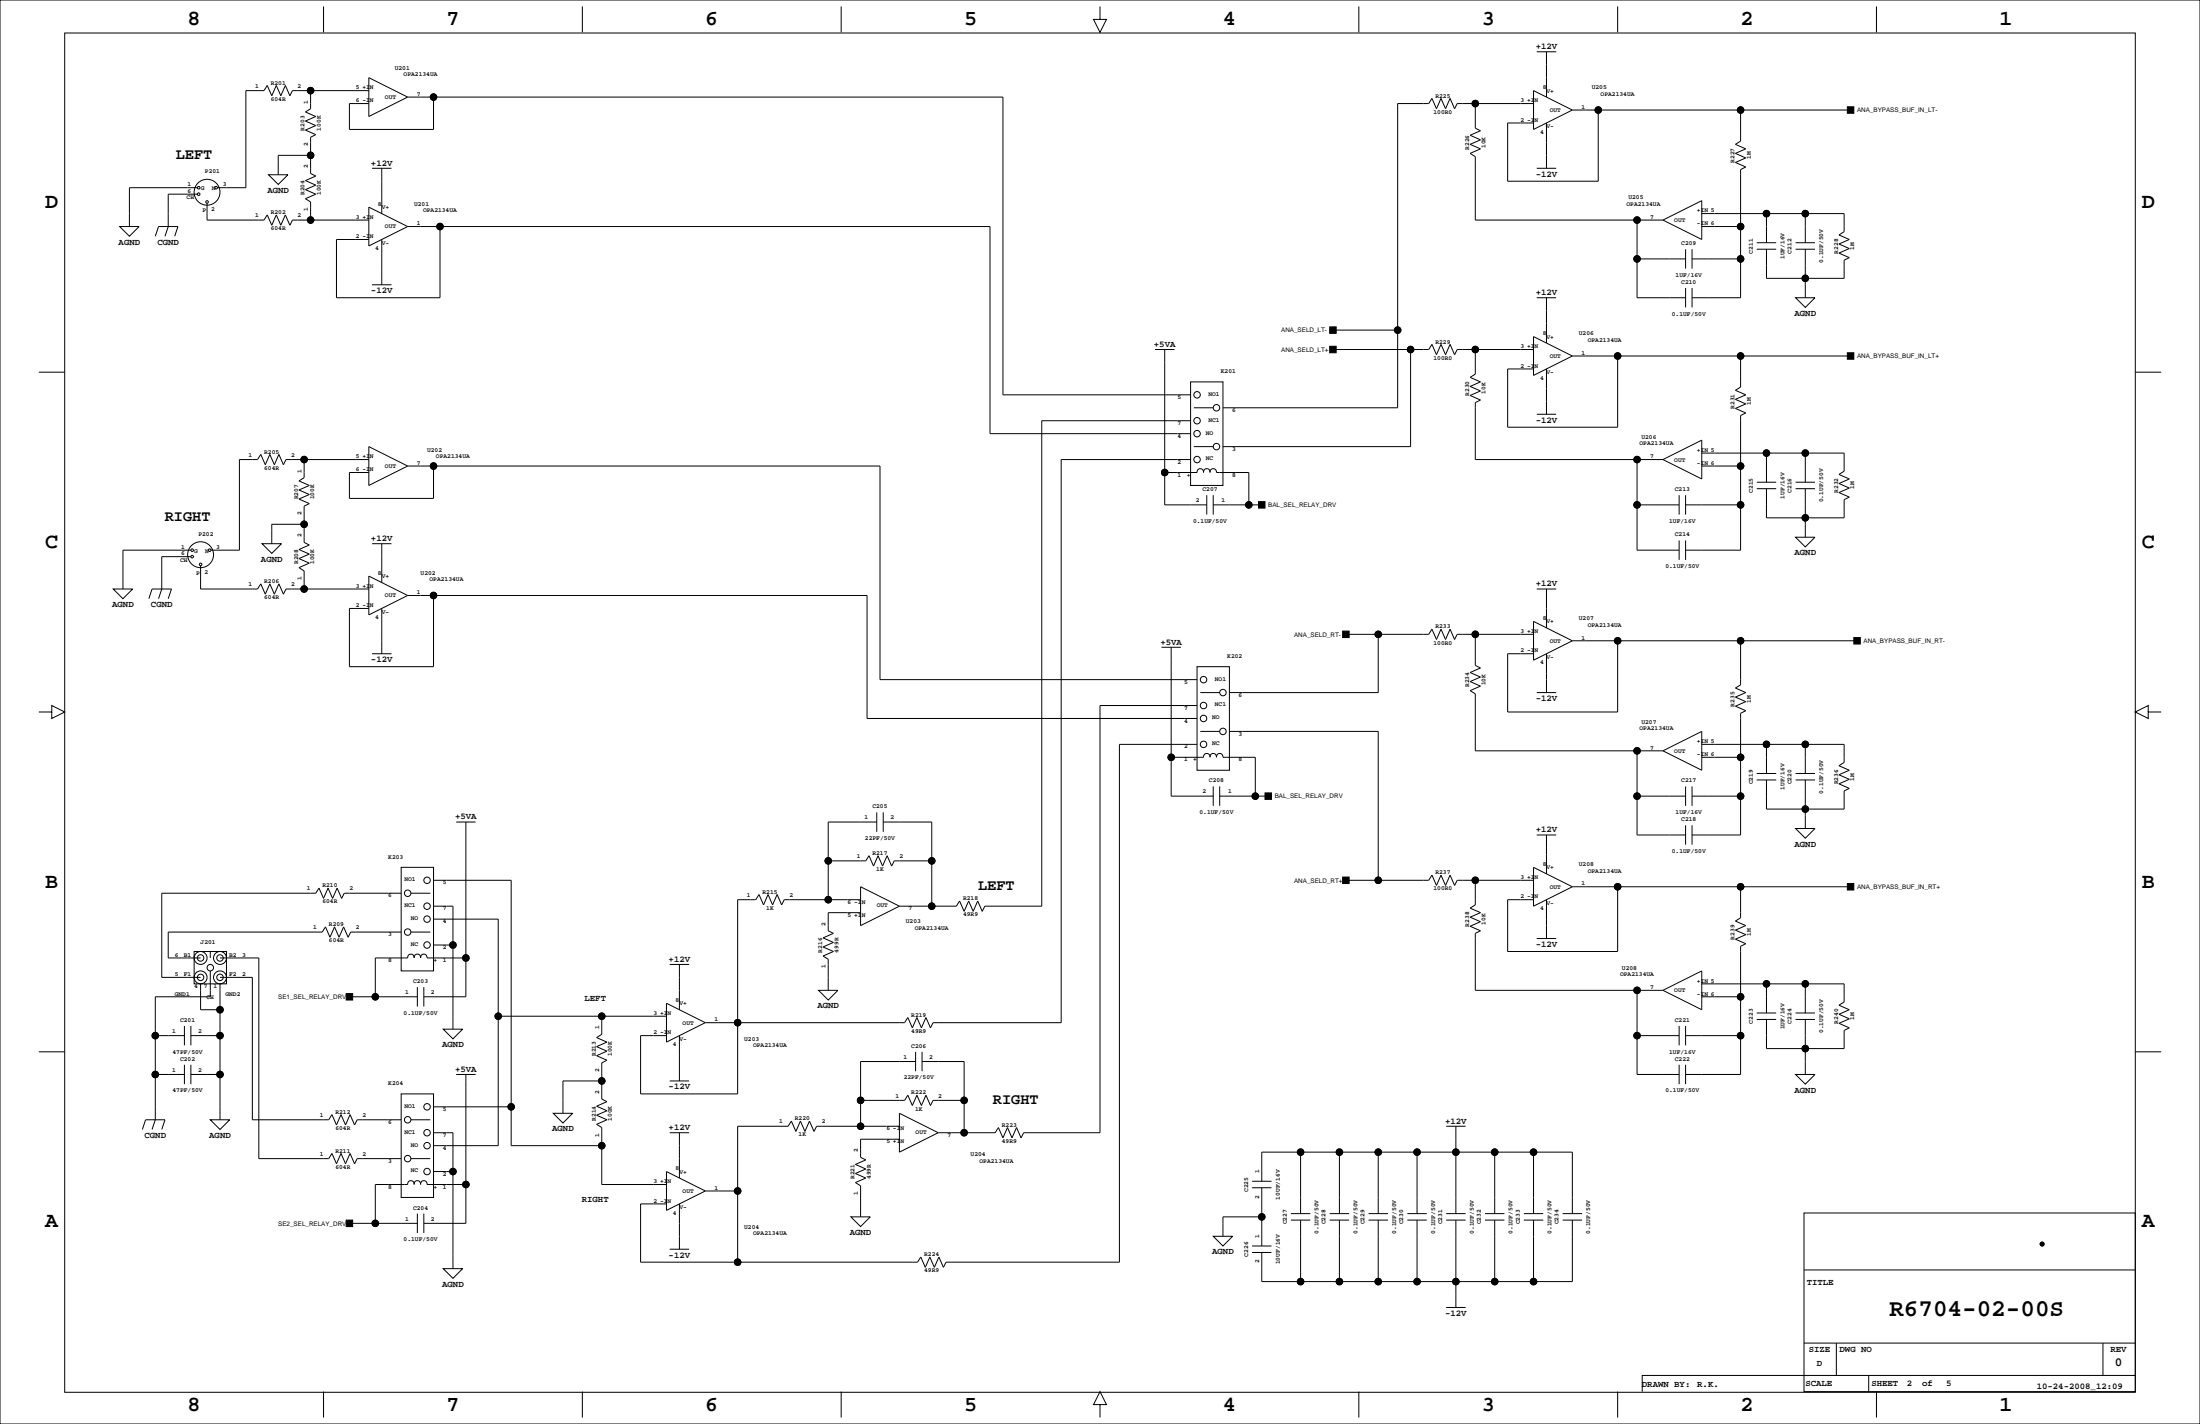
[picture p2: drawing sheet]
<svg xmlns="http://www.w3.org/2000/svg" width="864mm" height="559mm" viewBox="0 0 864 559" stroke-linecap="round" stroke-linejoin="round" font-family="sans-serif">
<g fill="none" stroke="#000" stroke-width=".39">
<path d="M0 0h863.6v558.8h-863.6zM25.4 13h812.8v533.4h-812.8zM127 2.5v10.2M228.6 2.5v10.2M330.2 2.5v10.2M431.8 2.5v5.1h2.5l-2.5 5.1-2.5-5.1h2.5M533.4 2.5v10.2M635 2.5v10.2M736.6 2.5v10.2M121.9 35.6v7.1l-2 1.2 4.1 1.8-4.1 1.8 4.1 1.8-4.1 1.8 4.1 1.7-2.1 1v14.3l2.1 1-4.1 1.8 4.1 1.7-4.1 1.8 4.1 1.8-4.1 1.8 2 1.2v7.2M144.8 35.6h-30l-1 2-1.8-4.1-1.8 4.1-1.7-4.1-1.8 4.1-1.8-4.1-1.3 2.1h-7.1v38.1h-11.2M144.8 30.5l15.2 7.6-15.2 7.6z"/>
<path d="M160 38.1h233.7v116.8h73.7M170.2 38.1v12.7h-33v-10.2h7.6M602 35.6l15.2 7.6-15.2 7.6zM603.2 20.3h7.7M607.1 20.3v17.8M579.1 40.6v9.7l2.1 1-4.1 1.8 4.1 1.8-4.1 1.7 4.1 1.8-4.1 1.8 2 1.3v24.9h73.7M602 40.6h-30l-1 2.1-1.8-4.1-1.8 4.1-1.7-4.1-1.8 4.1-1.8-4.1-1.3 2h-12.2v119.4h-68.5M607.1 48.3v17.7M617.2 43.2h109.2M627.4 43.2v27.9h-35.6v-22.8h10.2M683.3 43.2v12.2l-2.1 1.2 4.1 1.8-4.1 1.8 4.1 1.8-4.1 1.8 4.1 1.7-2 1v50.3h-19.1M77.5 76.2h-11.5v12.7l-1.2 3.8"/>
<path d="M77.5 73.7h-26.7v15.2M78.2 76.7h.1M81.3 79.8v6.6h22.3l1.3-2.1 1.8 4.1 1.8-4.1 1.7 4.1 1.8-4.1 1.8 4.1 1-2h30M105.4 68.6h7.6l-3.8 3.8zM121.9 61h-12.7v7.6M146 66h7.7M149.9 66v17.8M603.2 66h7.7M47 88.9h7.6l-3.8 3.8zM61 92.7l1.2-3.8h7.6l-1.2 3.8M144.8 81.3l15.2 7.6-15.2 7.6zM149.9 94v17.8"/>
<path d="M160 88.9h228.6v81.3h78.8M172.7 88.9v27.9h-40.6v-22.8h12.7M642.6 86.4v30.4h19.1M652.8 86.4l15.2-7.7v15.3zM661.7 97.8v7.6M664.2 97.8v7.6M668 83.8h55.9v7.1l-2 1.3 4 1.8-4 1.8 4 1.7-4 1.8 4 1.8-2 1v7.1h-30.5v-11.4M668 88.9h15.3M689.6 95.2h7.6M689.6 97.8h7.6M693.4 83.8v11.4M704.8 95.2h7.7"/>
<path d="M704.8 97.8h7.7M708.7 83.8v11.4M708.7 97.8v19M146 111.8h7.7M603.2 116.8h7.7M607.1 116.8v17.8M642.6 101.6h19.1M661.7 113v7.6M664.2 101.6h19.1M664.2 113v7.6M704.8 116.8h7.7l-3.8 3.8zM453.4 137.2h7.6"/>
<path d="M457.2 137.2v60.9h16.5M523.2 137.2h37.6l1.3-2.1 1.8 4.1 1.8-4.1 1.7 4.1 1.8-4.1 1.8 4.1 1-2h30M523.2 129.5h25.4M553.7 137.2v38.1h-73.6M579.1 137.2v9.6l-2 1.3 4.1 1.8-4.1 1.7 4.1 1.8-4.1 1.8 4.1 1.8-2.1 1v22.3h73.7M602 132.1l15.2 7.6-15.2 7.6zM617.2 139.7h109.2M635 139.7v27.9h-43.2v-22.8h10.2M683.3 139.7v12.2l-2.1 1.3 4.1 1.7-4.1 1.8 4.1 1.8-4.1 1.8 4.1 1.8-2 1v52.8h-21.6M15.2 146.1h10.2M453.4 153.7h.1M467.4 149.9h12.7v40.6h-12.7z"/>
<path d="M607.1 144.8v17.8M838.2 146.1h10.2M144.8 175.3l15.2 7.6-15.2 7.6zM467.4 165.1h-58.5v190.5h-22.3l-1 2-1.8-4-1.8 4-1.8-4-1.7 4-1.8-4-1.3 2h-22.3M468.6 160h7.6M468.6 175.3h7.6M469.9 165.1h.1M603.2 162.6h7.7M668 177.8h55.9v7.1l-2 1.3 4 1.8-4 1.7 4 1.8-4 1.8 4 1.8-2 1v7.1h-30.5v-11.4M693.4 177.8v11.4M708.7 177.8v11.4M119.4 180.3v7.2l-2.1 1.2 4.1 1.8-4.1 1.8 4.1 1.8-4.1 1.7 4.1 1.8-2 1v14.3l2 1-4.1 1.7 4.1 1.8-4.1 1.8 4.1 1.8-4.1 1.8 2.1 1.2v7.1"/>
<path d="M144.8 180.3h-32.5l-1 2.1-1.8-4.1-1.8 4.1-1.8-4.1-1.8 4.1-1.7-4.1-1.3 2h-7.1v35.6h-11.2M160 182.9h185.4v83.8h124.5M170.2 182.9v12.7h-33v-10.2h7.6M457.2 185.4h12.7a1.27 1.27 0 0 1 1.3-1.5 1.27 1.27 0 0 1 1.2 1.5 1.29 1.29 0 0 1 1.3-1.5 1.29 1.29 0 0 1 1.3 1.5 1.29 1.29 0 0 1 1.2-1.5 1.29 1.29 0 0 1 1.3 1.5h12.7v12.7M467.4 180.3h-50.8v221h-50.3l-1 2.1-1.8-4.1-1.8 4.1-1.8-4.1-1.8 4.1-1.7-4.1-1.3 2h-78.2M473.7 194.3v7.6M476.2 198.1h19.1M476.2 194.3v7.6M642.6 180.3v35.6h16.5M642.6 198.1h16.5M652.8 180.3l15.2-7.6v15.3zM659.1 194.3v7.6"/>
<path d="M661.7 198.1h21.6M661.7 194.3v7.6M668 182.9h15.3M689.6 189.2h7.6M689.6 191.8h7.6M704.8 189.2h7.7M704.8 191.8h7.7M708.7 191.8v19M74.9 218.4h-11.4v12.7l-1.3 3.8M74.9 215.9h-26.6v15.2M75.7 218.9h.1M102.9 213.4h7.6l-3.8 3.8z"/>
<path d="M119.4 205.7h-12.7v7.7M146 213.4h7.7M149.9 213.4v15.2M659.1 212.1v7.6M661.7 212.1v7.6M704.8 210.8h7.7l-3.8 3.8zM44.4 231.1h7.7l-3.8 3.8zM58.4 234.9l1.3-3.8h7.6l-1.3 3.8M78.7 222v9.1h22.4l1.3-2 1.7 4.1 1.8-4.1 1.8 4.1 1.8-4.1 1.8 4.1 1-2.1h32.5M144.8 226.1l15.2 7.6-15.2 7.6zM149.9 238.8v17.7M160 233.7h180.4v48.2h129.5"/>
<path d="M170.2 233.7v27.9h-33v-22.8h7.6M603.2 231.1h7.7M607.1 231.1v15.3M146 256.5h7.7M455.9 254h7.6M459.7 254v58.4h16.5M528.3 248.9h32.5l1.3-2 1.8 4.1 1.8-4.1 1.7 4.1 1.8-4.1 1.8 4.1 1-2.1h30M541 248.9v22.9h-58.4M579.1 248.9v12.2l2.1 1-4.1 1.8 4.1 1.8-4.1 1.8 4.1 1.7-4.1 1.8 2 1.3v22.3h73.7M602 243.8l15.2 7.7-15.2 7.6zM607.1 256.5v15.3M617.2 251.5h111.8"/>
<path d="M635 251.5v27.9h-43.2v-22.9h10.2M683.3 251.5v17.2l-2.1 1.3 4.1 1.8-4.1 1.8 4.1 1.7-4.1 1.8 4.1 1.8-2 1v47.8h-19.1M15.2 279.4h5.1v-2.5l5.1 2.5-5.1 2.5v-2.5M455.9 265.4h.1M469.9 261.6h12.7v40.7h-12.7zM469.9 276.9h-38.1v167.6h-30l-1 2-1.8-4-1.7 4-1.8-4-1.8 4-1.8-4-1.2 2h-22.4M471.2 271.8h7.6M472.4 276.9h.1M603.2 271.8h7.7M843.3 279.4v-2.5l-5.1 2.5 5.1 2.5v-2.5h5.1M459.7 297.2h12.8a1.27 1.27 0 0 1 1.2-1.5 1.27 1.27 0 0 1 1.3 1.5 1.29 1.29 0 0 1 1.2-1.5 1.29 1.29 0 0 1 1.3 1.5 1.29 1.29 0 0 1 1.3-1.5 1.29 1.29 0 0 1 1.2 1.5h12.8v15.2M469.9 292.1h-30.5v203.2h-68.1l-1 2-1.7-4-1.8 4-1.8-4-1.8 4-1.8-4-1.2 2h-108.7v-22.9h10.1"/>
<path d="M471.2 287h7.6M482.6 287h58.4v58.4M642.6 294.6v33.1h19.1M652.8 294.6l15.2-7.6v15.3zM668 292.1h55.9v7.1l-2 1.3 4 1.8-4 1.7 4 1.8-4 1.8 4 1.8-2 1v7.1h-30.5v-11.4M668 297.2h15.3M693.4 292.1v11.4M708.7 292.1v11.4M344.2 318.8v7.6M346.7 318.8v7.6M476.2 308.6v7.6M478.8 312.4h19"/>
<path d="M478.8 308.6v7.6M642.6 312.4h19.1M661.7 308.6v7.6M664.2 312.4h19.1M664.2 308.6v7.6M689.6 303.5h7.6M689.6 306.1h7.6M704.8 303.5h7.7M704.8 306.1h7.7M708.7 306.1v19M179.1 322.6h7.6M182.9 322.6v68.6h-16.5"/>
<path d="M325.1 337.8h14.8l1.2-2 1.8 4.1 1.8-4.1 1.8 4.1 1.7-4.1 1.8 4.1 1-2.1h14.8M344.2 322.6h-19.1v30.5M346.7 322.6h19.1v33M603.2 327.7h7.7M607.1 327.7v15.2M661.7 323.8v7.7M664.2 323.8v7.7M704.8 325.1h7.7l-3.8 3.8zM157.5 340.4h12.7v40.6h-12.7zM157.5 350.5h-22.4l-1 2.1-1.8-4.1-1.7 4.1-1.8-4.1-1.8 4.1-1.8-4.1-1.2 2h-60.5v33h15.2M161.3 350.5h7.6M167.6 355.6h.1"/>
<path d="M170.2 345.4h30.5v104.2h35.5M170.2 355.6h7.6v48.3M184.1 344.2h.1M337.8 353.1h-30l-1 2-1.7-4.1-1.8 4.1-1.8-4.1-1.8 4.1-1.8-4.1-1.2 2.1h-7.1v76.2h-38.1v-22.9h10.1M337.8 348l15.3 7.6-15.3 7.6zM337.8 358.1h-12.7v7.2l2.1 1-4.1 1.7 4.1 1.8-4.1 1.8 4.1 1.8-4.1 1.8 2 1.2v12.2M528.3 345.4h32.5l1.3-2 1.8 4.1 1.8-4.1 1.7 4.1 1.8-4.1 1.8 4.1 1-2.1h30M579.1 345.4v9.7l-2 1.3 4.1 1.7-4.1 1.8 4.1 1.8-4.1 1.8 4.1 1.8-2.1 1v22.3h73.7M602 340.4l15.2 7.6-15.2 7.6zM607.1 353.1v15.2M617.2 348h109.2M635 348v25.4h-43.2v-20.3h10.2"/>
<path d="M683.3 348v12.2l-2.1 1.2 4.1 1.8-4.1 1.8 4.1 1.8-4.1 1.8 4.1 1.7-2 1v50.3h-21.6M76.2 373.4h12.7v12.7h-12.7zM81.3 377.2h.1M82.5 373.4v2.5M86.4 375.9h15.2v78.8h27.4l1.3-2.1 1.8 4.1 1.8-4.1 1.7 4.1 1.8-4.1 1.8 4.1 1-2h17.3M157.5 365.8h-19.8l-1 2-1.8-4.1-1.8 4.1-1.8-4.1-1.8 4.1-1.7-4.1-1.3 2.1h-60.5v10.1h12.7M160 375.9h-12.7v15.3M160 375.9a1.27 1.27 0 0 1 1.3-1.5 1.27 1.27 0 0 1 1.2 1.5M161.3 365.8h7.6M162.6 375.9a1.27 1.27 0 0 1 1.2-1.5 1.27 1.27 0 0 1 1.3 1.5M165.1 375.9a1.27 1.27 0 0 1 1.3-1.5 1.27 1.27 0 0 1 1.2 1.5M167.6 375.9h15.3"/>
<path d="M170.2 360.7h25.4v88.9h-25.4M170.2 370.8h7.6M262.9 378.5h7.6M266.7 378.5v17.7M603.2 368.3h7.7M78.7 386.1v10.1h7.7M82.5 381v10.2h-21.5v48.2l-1.3 3.8M86.4 383.5h12.7v55.9h29.9l1.3-2 1.8 4.1 1.8-4.1 1.7 4.1 1.8-4.1 1.8 4.1 1-2.1h17.3M86.4 386.1v53.3M137.2 391.2h26.6M163.8 387.3v7.7M166.4 387.3v7.7"/>
<path d="M195.6 398.8h66M236.2 398.8v7.1l-2 1.3 4.1 1.7-4.1 1.8 4.1 1.8-4.1 1.8 4.1 1.8-2.1 1v14.2l2.1 1-4.1 1.8 4.1 1.8-4.1 1.7 4.1 1.8-4.1 1.8 2 1.3v22.3h25.4M261.6 393.7l15.3 7.6-15.3 7.6zM321.3 388.6h7.6l-3.8 3.8zM642.6 388.6v33h16.5M652.8 388.6l15.2-7.6v15.2zM668 386.1h55.9v7.1l-2 1.3 4 1.7-4 1.8 4 1.8-4 1.8 4 1.8-2 1v7.1h-30.5v-11.5M668 391.2h15.3M689.6 397.5h7.6M693.4 386.1v11.4M704.8 397.5h7.7M708.7 386.1v11.4"/>
<path d="M15.2 412.8h10.2M61 406.4h11.4M72.4 402.6v7.6M72.4 417.8v7.6M74.9 402.6v7.6M74.9 417.8v7.6M74.9 406.4h11.5M174 403.9h7.6l-3.8 3.8zM266.7 406.4v17.8M359.4 416.6h-21.6v25.4M359.4 412.8v7.6M361.9 416.6h16.6v27.9"/>
<path d="M361.9 412.8v7.6M642.6 406.4h16.5M659.1 402.6v7.6M659.1 417.8v7.6M661.7 406.4h21.6M661.7 402.6v7.6M661.7 417.8v7.6M689.6 400h7.6M704.8 400h7.7M708.7 400v21.6M838.2 412.8h10.2M61 421.6h11.4"/>
<path d="M74.9 421.6h11.5M82.5 439.4h7.7l-3.8 3.8zM157.5 429.3h12.7v40.6h-12.7zM161.3 439.4h7.6M170.2 434.3h30.5M179.1 421.6h7.6M182.9 421.6v58.5h-16.5M184.1 433.1h.1M217.2 436.9h7.6l-3.8 3.8zM236.2 424.2h-15.2v12.7M262.9 424.2h7.6M337.8 431.8h17.3l1.3-2 1.7 4 1.8-4 1.8 4 1.8-4 1.8 4 1-2h12.2"/>
<path d="M353.1 436.9l15.2 7.6-15.2 7.6zM704.8 421.6h7.7l-3.8 3.8zM55.9 443.2l1.2-3.8h7.7l-1.3 3.8M161.3 454.7h7.6M167.6 444.5h.1M170.2 444.5h7.6v53.3M170.2 459.7h7.6M261.6 459.7l15.3 7.7-15.3 7.6zM262.9 444.5h7.6M266.7 444.5v17.8M353.1 447h-15.3v7.2l2.1 1-4.1 1.7 4.1 1.8-4.1 1.8 4.1 1.8-4.1 1.8 2 1.2v12.2M353.1 442h-32.6l-1 2-1.7-4.1-1.8 4.1-1.8-4.1-1.8 4.1-1.8-4.1-1.2 2.1h-19.8v53.3"/>
<path d="M510.5 452.1v24.1M525.8 452.1v24.1M541 452.1v24.1M556.3 452.1v24.1M567.7 442h7.6M571.5 442v34.2M586.7 452.1v24.1M602 452.1v24.1M162.5 464.8a1.27 1.27 0 0 0-1.2-1.5 1.27 1.27 0 0 0-1.3 1.5h-12.7v15.3M162.6 464.8a1.27 1.27 0 0 1 1.2-1.5 1.27 1.27 0 0 1 1.3 1.5M163.8 476.2v7.7M165.1 464.8a1.27 1.27 0 0 1 1.3-1.5 1.27 1.27 0 0 1 1.2 1.5h15.3"/>
<path d="M166.4 476.2v7.7M266.7 472.4v17.8M276.9 467.4h12.7M334 477.5h7.6l-3.8 3.8zM491.5 463.5h7.6M491.5 466.1h7.6M495.3 463.5v-11.4h121.9v24.1M495.3 466.1v22.8M495.3 477.5h-15.2v7.6M506.7 476.2h7.6M506.7 478.8h7.6M510.5 478.8v24.1"/>
<path d="M522 476.2h7.6M522 478.8h7.6M525.8 478.8v24.1M537.2 476.2h7.6M537.2 478.8h7.6M541 478.8v24.1M552.4 476.2h7.7M552.4 478.8h7.7M556.3 478.8v24.1M567.7 476.2h7.6M567.7 478.8h7.6M571.5 478.8v34.3"/>
<path d="M582.9 476.2h7.6M582.9 478.8h7.6M586.7 478.8v24.1M598.2 476.2h7.6M598.2 478.8h7.6M602 478.8v24.1M613.4 476.2h7.6M613.4 478.8h7.6M617.2 478.8v24.1h-121.9v-11.4M708.2 476h130v70.1h-130zM137.2 480.1h26.6M174 497.8h7.6l-3.8 3.8z"/>
<path d="M262.9 490.2h7.6M476.2 485.1h7.7l-3.8 3.8zM491.5 488.9h7.6M491.5 491.5h7.6M708.2 498.3h130M567.7 513.1h7.6M708.2 527h130M720.9 527v12.8M733.6 539.8v6.3M825.5 527v12.8M838.2 539.8h-193.5v6.3M127 546.1v10.2"/>
<path d="M228.6 546.1v10.2M330.2 546.1v10.2M431.8 551.2h2.5l-2.5-5.1-2.5 5.1h2.5v5.1M533.4 546.1v10.2M635 546.1v10.2M736.6 546.1v10.2"/>
<circle cx="121.9" cy="35.6" r="1.27"/>
<circle cx="170.2" cy="38.1" r="1.27"/>
<circle cx="579.1" cy="40.6" r="1.27"/>
<circle cx="627.4" cy="43.2" r="1.27"/>
<circle cx="683.3" cy="43.2" r="1.27"/>
<circle cx="78" cy="73.7" r=".51"/>
<circle cx="78" cy="76.2" r=".51"/>
<circle cx="81.3" cy="75.4" r="5.1"/>
<circle cx="81.3" cy="79.2" r=".51"/>
<circle cx="84.8" cy="73.7" r=".51"/>
<circle cx="121.9" cy="61" r="1.27"/>
<circle cx="121.9" cy="86.4" r="1.27"/>
<circle cx="172.7" cy="88.9" r="1.27"/>
<circle cx="642.6" cy="86.4" r="1.27"/>
<circle cx="683.3" cy="88.9" r="1.27"/>
<circle cx="693.4" cy="83.8" r="1.27"/>
<circle cx="708.7" cy="83.8" r="1.27"/>
<circle cx="642.6" cy="101.6" r="1.27"/>
<circle cx="683.3" cy="101.6" r="1.27"/>
<circle cx="708.7" cy="109.2" r="1.27"/>
<circle cx="548.6" cy="129.5" r="1.27"/>
<circle cx="553.7" cy="137.2" r="1.27"/>
<circle cx="579.1" cy="137.2" r="1.27"/>
<circle cx="635" cy="139.7" r="1.27"/>
<circle cx="683.3" cy="139.7" r="1.27"/>
<circle cx="469.9" cy="154.9" r="1.27"/>
<circle cx="469.9" cy="165.1" r="1.27"/>
<circle cx="469.9" cy="170.2" r="1.27"/>
<circle cx="477.5" cy="175.3" r="1.27"/>
<circle cx="477.5" cy="160" r="1.27"/>
<circle cx="693.4" cy="177.8" r="1.27"/>
<circle cx="708.7" cy="177.8" r="1.27"/>
<circle cx="119.4" cy="180.3" r="1.27"/>
<circle cx="170.2" cy="182.9" r="1.27"/>
<circle cx="457.2" cy="185.4" r="1.27"/>
<circle cx="469.9" cy="180.3" r="1.27"/>
<circle cx="490.2" cy="198.1" r="1.27"/>
<circle cx="642.6" cy="180.3" r="1.27"/>
<circle cx="642.6" cy="198.1" r="1.27"/>
<circle cx="683.3" cy="198.1" r="1.27"/>
<circle cx="683.3" cy="182.9" r="1.27"/>
<circle cx="75.4" cy="218.4" r=".51"/>
<circle cx="75.4" cy="215.9" r=".51"/>
<circle cx="78.7" cy="217.7" r="5.1"/>
<circle cx="82.3" cy="215.9" r=".51"/>
<circle cx="119.4" cy="205.7" r="1.27"/>
<circle cx="708.7" cy="203.2" r="1.27"/>
<circle cx="78.7" cy="221.5" r=".51"/>
<circle cx="119.4" cy="231.1" r="1.27"/>
<circle cx="170.2" cy="233.7" r="1.27"/>
<circle cx="541" cy="248.9" r="1.27"/>
<circle cx="579.1" cy="248.9" r="1.27"/>
<circle cx="635" cy="251.5" r="1.27"/>
<circle cx="683.3" cy="251.5" r="1.27"/>
<circle cx="472.4" cy="276.9" r="1.27"/>
<circle cx="472.4" cy="266.7" r="1.27"/>
<circle cx="480.1" cy="271.8" r="1.27"/>
<circle cx="459.7" cy="297.2" r="1.27"/>
<circle cx="472.4" cy="281.9" r="1.27"/>
<circle cx="472.4" cy="292.1" r="1.27"/>
<circle cx="480.1" cy="287" r="1.27"/>
<circle cx="642.6" cy="294.6" r="1.27"/>
<circle cx="683.3" cy="297.2" r="1.27"/>
<circle cx="693.4" cy="292.1" r="1.27"/>
<circle cx="708.7" cy="292.1" r="1.27"/>
<circle cx="492.8" cy="312.4" r="1.27"/>
<circle cx="642.6" cy="312.4" r="1.27"/>
<circle cx="683.3" cy="312.4" r="1.27"/>
<circle cx="708.7" cy="317.5" r="1.27"/>
<circle cx="325.1" cy="337.8" r="1.27"/>
<circle cx="365.8" cy="337.8" r="1.27"/>
<circle cx="160" cy="350.5" r="1.27"/>
<circle cx="167.6" cy="345.4" r="1.27"/>
<circle cx="167.6" cy="355.6" r="1.27"/>
<circle cx="325.1" cy="353.1" r="1.27"/>
<circle cx="365.8" cy="355.6" r="1.27"/>
<circle cx="541" cy="345.4" r="1.27"/>
<circle cx="579.1" cy="345.4" r="1.27"/>
<circle cx="635" cy="348" r="1.27"/>
<circle cx="683.3" cy="348" r="1.27"/>
<circle cx="78.7" cy="375.9" r="1.27"/>
<circle cx="78.7" cy="375.9" r="2.54"/>
<circle cx="82.5" cy="379.7" r="1.27"/>
<circle cx="86.4" cy="375.9" r="1.27"/>
<circle cx="86.4" cy="375.9" r="2.54"/>
<circle cx="160" cy="365.8" r="1.27"/>
<circle cx="167.6" cy="360.7" r="1.27"/>
<circle cx="167.6" cy="370.8" r="1.27"/>
<circle cx="177.8" cy="370.8" r="1.27"/>
<circle cx="182.9" cy="375.9" r="1.27"/>
<circle cx="78.7" cy="383.5" r="1.27"/>
<circle cx="78.7" cy="383.5" r="2.54"/>
<circle cx="86.4" cy="396.2" r="1.27"/>
<circle cx="86.4" cy="383.5" r="1.27"/>
<circle cx="86.4" cy="383.5" r="2.54"/>
<circle cx="147.3" cy="391.2" r="1.27"/>
<circle cx="195.6" cy="398.8" r="1.27"/>
<circle cx="236.2" cy="398.8" r="1.27"/>
<circle cx="642.6" cy="388.6" r="1.27"/>
<circle cx="683.3" cy="391.2" r="1.27"/>
<circle cx="693.4" cy="386.1" r="1.27"/>
<circle cx="708.7" cy="386.1" r="1.27"/>
<circle cx="61" cy="406.4" r="1.27"/>
<circle cx="86.4" cy="406.4" r="1.27"/>
<circle cx="289.6" cy="401.3" r="1.27"/>
<circle cx="642.6" cy="406.4" r="1.27"/>
<circle cx="683.3" cy="406.4" r="1.27"/>
<circle cx="708.7" cy="411.5" r="1.27"/>
<circle cx="61" cy="421.6" r="1.27"/>
<circle cx="86.4" cy="421.6" r="1.27"/>
<circle cx="160" cy="439.4" r="1.27"/>
<circle cx="167.6" cy="434.3" r="1.27"/>
<circle cx="200.7" cy="434.3" r="1.27"/>
<circle cx="236.2" cy="424.2" r="1.27"/>
<circle cx="337.8" cy="431.8" r="1.27"/>
<circle cx="378.5" cy="431.8" r="1.27"/>
<circle cx="160" cy="454.7" r="1.27"/>
<circle cx="167.6" cy="444.5" r="1.27"/>
<circle cx="167.6" cy="449.6" r="1.27"/>
<circle cx="167.6" cy="459.7" r="1.27"/>
<circle cx="177.8" cy="459.7" r="1.27"/>
<circle cx="236.2" cy="449.6" r="1.27"/>
<circle cx="337.8" cy="442" r="1.27"/>
<circle cx="378.5" cy="444.5" r="1.27"/>
<circle cx="510.5" cy="452.1" r="1.27"/>
<circle cx="525.8" cy="452.1" r="1.27"/>
<circle cx="541" cy="452.1" r="1.27"/>
<circle cx="556.3" cy="452.1" r="1.27"/>
<circle cx="571.5" cy="452.1" r="1.27"/>
<circle cx="586.7" cy="452.1" r="1.27"/>
<circle cx="602" cy="452.1" r="1.27"/>
<circle cx="182.9" cy="464.8" r="1.27"/>
<circle cx="289.6" cy="467.4" r="1.27"/>
<circle cx="495.3" cy="477.5" r="1.27"/>
<circle cx="147.3" cy="480.1" r="1.27"/>
<circle cx="289.6" cy="495.3" r="1.27"/>
<circle cx="801.6" cy="488.2" r=".76"/>
<circle cx="510.5" cy="502.9" r="1.27"/>
<circle cx="525.8" cy="502.9" r="1.27"/>
<circle cx="541" cy="502.9" r="1.27"/>
<circle cx="556.3" cy="502.9" r="1.27"/>
<circle cx="571.5" cy="502.9" r="1.27"/>
<circle cx="586.7" cy="502.9" r="1.27"/>
<circle cx="602" cy="502.9" r="1.27"/>
</g>
<g fill="#000" stroke="#000" stroke-width=".39">
<path d="M725.2 41.9h2.5v2.6h-2.5z" fill-rule="evenodd"/>
<path d="M522 128.3h2.5v2.5h-2.5z" fill-rule="evenodd"/>
<path d="M522 135.9h2.5v2.5h-2.5z" fill-rule="evenodd"/>
<path d="M725.2 138.4h2.5v2.6h-2.5z" fill-rule="evenodd"/>
<path d="M494 196.8h2.6v2.6h-2.6z" fill-rule="evenodd"/>
<path d="M527 247.6h2.6v2.6h-2.6z" fill-rule="evenodd"/>
<path d="M727.7 250.2h2.5v2.5h-2.5z" fill-rule="evenodd"/>
<path d="M496.6 311.1h2.5v2.6h-2.5z" fill-rule="evenodd"/>
<path d="M527 344.2h2.6v2.5h-2.6z" fill-rule="evenodd"/>
<path d="M725.2 346.7h2.5v2.5h-2.5z" fill-rule="evenodd"/>
<path d="M135.9 389.9h2.5v2.5h-2.5z" fill-rule="evenodd"/>
<path d="M135.9 478.8h2.5v2.5h-2.5z" fill-rule="evenodd"/>
<circle cx="121.9" cy="35.6" r="1.27"/>
<circle cx="170.2" cy="38.1" r="1.27"/>
<circle cx="579.1" cy="40.6" r="1.27"/>
<circle cx="627.4" cy="43.2" r="1.27"/>
<circle cx="683.3" cy="43.2" r="1.27"/>
<circle cx="121.9" cy="61" r="1.27"/>
<circle cx="121.9" cy="86.4" r="1.27"/>
<circle cx="172.7" cy="88.9" r="1.27"/>
<circle cx="642.6" cy="86.4" r="1.27"/>
<circle cx="683.3" cy="88.9" r="1.27"/>
<circle cx="693.4" cy="83.8" r="1.27"/>
<circle cx="708.7" cy="83.8" r="1.27"/>
<circle cx="642.6" cy="101.6" r="1.27"/>
<circle cx="683.3" cy="101.6" r="1.27"/>
<circle cx="708.7" cy="109.2" r="1.27"/>
<circle cx="548.6" cy="129.5" r="1.27"/>
<circle cx="553.7" cy="137.2" r="1.27"/>
<circle cx="579.1" cy="137.2" r="1.27"/>
<circle cx="635" cy="139.7" r="1.27"/>
<circle cx="683.3" cy="139.7" r="1.27"/>
<circle cx="693.4" cy="177.8" r="1.27"/>
<circle cx="708.7" cy="177.8" r="1.27"/>
<circle cx="119.4" cy="180.3" r="1.27"/>
<circle cx="170.2" cy="182.9" r="1.27"/>
<circle cx="457.2" cy="185.4" r="1.27"/>
<circle cx="490.2" cy="198.1" r="1.27"/>
<circle cx="642.6" cy="180.3" r="1.27"/>
<circle cx="642.6" cy="198.1" r="1.27"/>
<circle cx="683.3" cy="198.1" r="1.27"/>
<circle cx="683.3" cy="182.9" r="1.27"/>
<circle cx="119.4" cy="205.7" r="1.27"/>
<circle cx="708.7" cy="203.2" r="1.27"/>
<circle cx="119.4" cy="231.1" r="1.27"/>
<circle cx="170.2" cy="233.7" r="1.27"/>
<circle cx="541" cy="248.9" r="1.27"/>
<circle cx="579.1" cy="248.9" r="1.27"/>
<circle cx="635" cy="251.5" r="1.27"/>
<circle cx="683.3" cy="251.5" r="1.27"/>
<circle cx="459.7" cy="297.2" r="1.27"/>
<circle cx="642.6" cy="294.6" r="1.27"/>
<circle cx="683.3" cy="297.2" r="1.27"/>
<circle cx="693.4" cy="292.1" r="1.27"/>
<circle cx="708.7" cy="292.1" r="1.27"/>
<circle cx="492.8" cy="312.4" r="1.27"/>
<circle cx="642.6" cy="312.4" r="1.27"/>
<circle cx="683.3" cy="312.4" r="1.27"/>
<circle cx="708.7" cy="317.5" r="1.27"/>
<circle cx="325.1" cy="337.8" r="1.27"/>
<circle cx="365.8" cy="337.8" r="1.27"/>
<circle cx="325.1" cy="353.1" r="1.27"/>
<circle cx="365.8" cy="355.6" r="1.27"/>
<circle cx="541" cy="345.4" r="1.27"/>
<circle cx="579.1" cy="345.4" r="1.27"/>
<circle cx="635" cy="348" r="1.27"/>
<circle cx="683.3" cy="348" r="1.27"/>
<circle cx="177.8" cy="370.8" r="1.27"/>
<circle cx="182.9" cy="375.9" r="1.27"/>
<circle cx="86.4" cy="396.2" r="1.27"/>
<circle cx="147.3" cy="391.2" r="1.27"/>
<circle cx="195.6" cy="398.8" r="1.27"/>
<circle cx="236.2" cy="398.8" r="1.27"/>
<circle cx="642.6" cy="388.6" r="1.27"/>
<circle cx="683.3" cy="391.2" r="1.27"/>
<circle cx="693.4" cy="386.1" r="1.27"/>
<circle cx="708.7" cy="386.1" r="1.27"/>
<circle cx="61" cy="406.4" r="1.27"/>
<circle cx="86.4" cy="406.4" r="1.27"/>
<circle cx="289.6" cy="401.3" r="1.27"/>
<circle cx="642.6" cy="406.4" r="1.27"/>
<circle cx="683.3" cy="406.4" r="1.27"/>
<circle cx="708.7" cy="411.5" r="1.27"/>
<circle cx="61" cy="421.6" r="1.27"/>
<circle cx="86.4" cy="421.6" r="1.27"/>
<circle cx="200.7" cy="434.3" r="1.27"/>
<circle cx="236.2" cy="424.2" r="1.27"/>
<circle cx="337.8" cy="431.8" r="1.27"/>
<circle cx="378.5" cy="431.8" r="1.27"/>
<circle cx="177.8" cy="459.7" r="1.27"/>
<circle cx="236.2" cy="449.6" r="1.27"/>
<circle cx="337.8" cy="442" r="1.27"/>
<circle cx="378.5" cy="444.5" r="1.27"/>
<circle cx="510.5" cy="452.1" r="1.27"/>
<circle cx="525.8" cy="452.1" r="1.27"/>
<circle cx="541" cy="452.1" r="1.27"/>
<circle cx="556.3" cy="452.1" r="1.27"/>
<circle cx="571.5" cy="452.1" r="1.27"/>
<circle cx="586.7" cy="452.1" r="1.27"/>
<circle cx="602" cy="452.1" r="1.27"/>
<circle cx="182.9" cy="464.8" r="1.27"/>
<circle cx="289.6" cy="467.4" r="1.27"/>
<circle cx="495.3" cy="477.5" r="1.27"/>
<circle cx="147.3" cy="480.1" r="1.27"/>
<circle cx="289.6" cy="495.3" r="1.27"/>
<circle cx="801.6" cy="488.2" r=".76"/>
<circle cx="510.5" cy="502.9" r="1.27"/>
<circle cx="525.8" cy="502.9" r="1.27"/>
<circle cx="541" cy="502.9" r="1.27"/>
<circle cx="556.3" cy="502.9" r="1.27"/>
<circle cx="571.5" cy="502.9" r="1.27"/>
<circle cx="586.7" cy="502.9" r="1.27"/>
<circle cx="602" cy="502.9" r="1.27"/>
</g>
<text font-size="9.5" x="741.7" y="516.5">R6704-02-00S</text>
<g font-size="8.5">
<text x="73.7" y="10">8</text>
<text x="175.3" y="10">7</text>
<text x="276.9" y="10">6</text>
<text x="378.5" y="10">5</text>
<text x="480.1" y="10">4</text>
<text x="581.7" y="10">3</text>
<text x="683.3" y="10">2</text>
<text x="784.9" y="10">1</text>
<text x="17.8" y="81.6">D</text>
<text x="840.7" y="81.6">D</text>
<text x="17.8" y="215">C</text>
<text x="840.7" y="215">C</text>
<text x="17.8" y="348.3">B</text>
<text x="840.7" y="348.3">B</text>
<text x="17.8" y="481.7">A</text>
<text x="840.7" y="481.7">A</text>
<text x="73.7" y="553.8">8</text>
<text x="175.3" y="553.8">7</text>
<text x="276.9" y="553.8">6</text>
<text x="378.5" y="553.8">5</text>
<text x="480.1" y="553.8">4</text>
<text x="581.7" y="553.8">3</text>
<text x="683.3" y="553.8">2</text>
<text x="784.9" y="553.8">1</text>
</g>
<g font-size="6">
<text x="69" y="62.3">LEFT</text>
<text x="64.7" y="204.5">RIGHT</text>
<text x="384" y="349.3">LEFT</text>
<text x="389.8" y="433.1">RIGHT</text>
</g>
<text font-size="4.9" x="830.1" y="536.1">0</text>
<g font-size="3.5">
<text x="602.8" y="19.3">+12V</text>
<text x="145.6" y="65">+12V</text>
<text x="602.8" y="69.3">-12V</text>
<text x="105" y="75.7">AGND</text>
<text x="46.6" y="96">AGND</text>
<text x="61.8" y="96">CGND</text>
<text x="145.6" y="115">-12V</text>
<text x="602.8" y="115.8">+12V</text>
<text x="704.4" y="123.9">AGND</text>
<text x="453" y="136.1">+5VA</text>
<text x="602.8" y="165.8">-12V</text>
<text x="145.6" y="212.3">+12V</text>
<text x="102.4" y="220.4">AGND</text>
<text x="704.4" y="217.9">AGND</text>
<text x="602.8" y="230.1">+12V</text>
<text x="44" y="238.2">AGND</text>
<text x="59.3" y="238.2">CGND</text>
<text x="455.5" y="253">+5VA</text>
<text x="145.6" y="259.8">-12V</text>
<text x="602.8" y="275.1">-12V</text>
<text x="178.6" y="321.5">+5VA</text>
<text x="602.8" y="326.6">+12V</text>
<text x="704.4" y="332.2">AGND</text>
<text x="602.8" y="371.6">-12V</text>
<text x="262.5" y="377.4">+12V</text>
<text x="229.4" y="393">LEFT</text>
<text x="320.9" y="395.7">AGND</text>
<text x="173.6" y="410.9">AGND</text>
<text x="178.6" y="420.6">+5VA</text>
<text x="262.5" y="427.5">-12V</text>
<text x="704.4" y="428.7">AGND</text>
<text x="216.7" y="444">AGND</text>
<text x="262.5" y="443.5">+12V</text>
<text x="567.3" y="440.9">+12V</text>
<text x="56.7" y="446.5">CGND</text>
<text x="82.1" y="446.5">AGND</text>
<text x="228.4" y="471.7">RIGHT</text>
<text x="333.6" y="484.6">AGND</text>
<text x="262.5" y="493.5">-12V</text>
<text x="475.8" y="492.2">AGND</text>
<text x="173.6" y="504.9">AGND</text>
<text x="709.2" y="504.2">TITLE</text>
<text x="567.3" y="516.4">-12V</text>
<text x="710" y="530.6">SIZE</text>
<text x="722.1" y="530.6">DWG NO</text>
<text x="828.4" y="530.6">REV</text>
<text x="713.2" y="536.2">D</text>
<text x="644.5" y="544.3">DRAWN BY:</text>
<text x="666.2" y="544.4">R.K.</text>
<text x="708.7" y="544">SCALE</text>
<text x="734.6" y="544">SHEET</text>
<text x="748.5" y="544">2</text>
<text x="754.5" y="544">of</text>
<text x="764" y="544">5</text>
<text x="799.5" y="544.9">10-24-2008_12:09</text>
</g>
<g font-size="2.5">
<text x="154.9" y="27.4">U201</text>
<text x="158.4" y="30">OPA2134UA</text>
<text x="100.1" y="34.5">1</text>
<text x="106.3" y="33.2">R201</text>
<text x="116.8" y="34.5">2</text>
<text x="139.7" y="35.1">5 +IN</text>
<text x="605.6" y="35.1">8</text>
<text x="624.8" y="35.1">U205</text>
<text x="106.3" y="39.6">604R</text>
<text x="120.8" y="40.6" transform="rotate(-90 120.8 40.6)">1</text>
<text x="139.7" y="40.1">6 -IN</text>
<text x="151.1" y="38.9">OUT</text>
<text x="163.6" y="37.6">7</text>
<text x="563.5" y="38.3">R225</text>
<text x="596.9" y="40.1">3 +IN</text>
<text x="607.1" y="36.3">V+</text>
<text x="628.3" y="37.6">OPA2134UA</text>
<text x="562.7" y="44.6">100R0</text>
<text x="596.9" y="47.8">2 -IN</text>
<text x="608.3" y="43.9">OUT</text>
<text x="620.8" y="42.7">1</text>
<text x="729" y="44.1">ANA_BYPASS_BUF_IN_LT-</text>
<text x="119.6" y="51.2" transform="rotate(-90 119.6 51.2)">R203</text>
<text x="125.9" y="51.2" transform="rotate(-90 125.9 51.2)">100K</text>
<text x="604.5" y="52.4">4</text>
<text x="607.1" y="50.3">V-</text>
<text x="120.8" y="57.4" transform="rotate(-90 120.8 57.4)">2</text>
<text x="576.8" y="58.8" transform="rotate(-90 576.8 58.8)">R226</text>
<text x="583.1" y="58.1" transform="rotate(-90 583.1 58.1)">10K</text>
<text x="680.9" y="63.9" transform="rotate(-90 680.9 63.9)">R227</text>
<text x="687.3" y="62.4" transform="rotate(-90 687.3 62.4)">1M</text>
<text x="80.4" y="68.1">P201</text>
<text x="120.8" y="66" transform="rotate(-90 120.8 66)">2</text>
<text x="73.7" y="73.2">1</text>
<text x="73.7" y="75.7">6</text>
<text x="78.8" y="74.7">G</text>
<text x="83.1" y="74.7">N</text>
<text x="87.4" y="73.2">3</text>
<text x="119.6" y="76.6" transform="rotate(-90 119.6 76.6)">R204</text>
<text x="125.9" y="76.6" transform="rotate(-90 125.9 76.6)">100K</text>
<text x="73.2" y="78.2">CH</text>
<text x="79.5" y="83.3">P</text>
<text x="82.8" y="82.9">2</text>
<text x="120.8" y="82.8" transform="rotate(-90 120.8 82.8)">1</text>
<text x="148.4" y="80.8">8</text>
<text x="149.9" y="82">V+</text>
<text x="162.6" y="80.8">U201</text>
<text x="166.1" y="83.3">OPA2134UA</text>
<text x="638.5" y="80.8">OPA2134UA</text>
<text x="639.2" y="78.2">U205</text>
<text x="666.1" y="83.3">+IN 5</text>
<text x="100.1" y="85.3">1</text>
<text x="106.3" y="84">R202</text>
<text x="116.8" y="85.3">2</text>
<text x="139.7" y="85.9">3 +IN</text>
<text x="151.1" y="89.7">OUT</text>
<text x="163.6" y="88.4">1</text>
<text x="647.7" y="85.9">7</text>
<text x="657.2" y="87.1">OUT</text>
<text x="666.1" y="88.4">-IN 6</text>
<text x="106.3" y="90.4">604R</text>
<text x="139.7" y="93.5">2 -IN</text>
<text x="147.3" y="98.1">4</text>
<text x="149.9" y="96">V-</text>
<text x="660" y="96.2">C209</text>
<text x="688" y="99.5" transform="rotate(-90 688 99.5)">C211</text>
<text x="700.5" y="101.7" transform="rotate(-90 700.5 101.7)">1UF/16V</text>
<text x="703.3" y="99.5" transform="rotate(-90 703.3 99.5)">C212</text>
<text x="721.5" y="99.5" transform="rotate(-90 721.5 99.5)">R228</text>
<text x="727.9" y="98" transform="rotate(-90 727.9 98)">1M</text>
<text x="715.7" y="103.2" transform="rotate(-90 715.7 103.2)">0.1UF/50V</text>
<text x="657.8" y="108.6">1UF/16V</text>
<text x="660" y="111.4">C210</text>
<text x="656.3" y="123.9">0.1UF/50V</text>
<text x="502.9" y="130.4">ANA_SELD_LT-</text>
<text x="605.6" y="131.6">8</text>
<text x="619.8" y="131.6">U206</text>
<text x="563.5" y="134.8">R229</text>
<text x="596.9" y="136.7">3 +IN</text>
<text x="607.1" y="132.8">V+</text>
<text x="623.3" y="134.1">OPA2134UA</text>
<text x="502.9" y="138">ANA_SELD_LT+</text>
<text x="562.7" y="141.2">100R0</text>
<text x="608.3" y="140.5">OUT</text>
<text x="620.8" y="139.2">1</text>
<text x="729" y="140.6">ANA_BYPASS_BUF_IN_LT+</text>
<text x="479.2" y="146.4">K201</text>
<text x="596.9" y="144.3">2 -IN</text>
<text x="604.5" y="148.9">4</text>
<text x="607.1" y="146.8">V-</text>
<text x="474.3" y="155.3">NO1</text>
<text x="576.8" y="155.4" transform="rotate(-90 576.8 155.4)">R230</text>
<text x="583.1" y="154.6" transform="rotate(-90 583.1 154.6)">10K</text>
<text x="462.3" y="156.6">5</text>
<text x="483.7" y="161.6">6</text>
<text x="680.9" y="160.4" transform="rotate(-90 680.9 160.4)">R231</text>
<text x="687.3" y="159" transform="rotate(-90 687.3 159)">1M</text>
<text x="462.3" y="166.7">7</text>
<text x="474.3" y="165.4">NC1</text>
<text x="462.3" y="171.8">4</text>
<text x="473.3" y="170.5">NO</text>
<text x="644.3" y="172.2">U206</text>
<text x="97.6" y="179.3">1</text>
<text x="103.7" y="178">R205</text>
<text x="114.3" y="179.3">2</text>
<text x="139.7" y="179.8">5 +IN</text>
<text x="167.6" y="177.3">U202</text>
<text x="171.1" y="179.8">OPA2134UA</text>
<text x="483.7" y="176.9">3</text>
<text x="643.6" y="174.8">OPA2134UA</text>
<text x="647.7" y="179.8">7</text>
<text x="666.1" y="177.3">+IN 5</text>
<text x="103.7" y="184.3">604R</text>
<text x="118.3" y="185.4" transform="rotate(-90 118.3 185.4)">1</text>
<text x="139.7" y="184.9">6 -IN</text>
<text x="151.1" y="183.6">OUT</text>
<text x="163.6" y="182.4">7</text>
<text x="462.3" y="182">2</text>
<text x="473.3" y="180.7">NC</text>
<text x="657.2" y="181.1">OUT</text>
<text x="666.1" y="182.4">-IN 6</text>
<text x="462.3" y="187">1</text>
<text x="465.9" y="187">+</text>
<text x="483.7" y="187">8</text>
<text x="727.9" y="192" transform="rotate(-90 727.9 192)">1M</text>
<text x="117" y="196" transform="rotate(-90 117 196)">R207</text>
<text x="123.4" y="196" transform="rotate(-90 123.4 196)">100K</text>
<text x="469.4" y="197">2</text>
<text x="472" y="192.7">C207</text>
<text x="479.6" y="197">1</text>
<text x="657.4" y="192.7">C213</text>
<text x="688" y="193.5" transform="rotate(-90 688 193.5)">C215</text>
<text x="700.5" y="195.7" transform="rotate(-90 700.5 195.7)">1UF/16V</text>
<text x="703.3" y="193.5" transform="rotate(-90 703.3 193.5)">C216</text>
<text x="715.7" y="197.2" transform="rotate(-90 715.7 197.2)">0.1UF/50V</text>
<text x="721.5" y="193.5" transform="rotate(-90 721.5 193.5)">R232</text>
<text x="118.3" y="202.1" transform="rotate(-90 118.3 202.1)">2</text>
<text x="497.8" y="199">BAL_SEL_RELAY_DRV</text>
<text x="468.3" y="205.2">0.1UF/50V</text>
<text x="655.2" y="205.2">1UF/16V</text>
<text x="71.1" y="215.4">1</text>
<text x="77.9" y="210.3">P202</text>
<text x="84.9" y="215.4">3</text>
<text x="118.3" y="210.8" transform="rotate(-90 118.3 210.8)">2</text>
<text x="657.4" y="210.5">C214</text>
<text x="70.7" y="220.5">CH</text>
<text x="71.1" y="217.9">6</text>
<text x="76.2" y="216.9">G</text>
<text x="80.6" y="216.9">N</text>
<text x="117" y="221.4" transform="rotate(-90 117 221.4)">R208</text>
<text x="123.4" y="221.4" transform="rotate(-90 123.4 221.4)">100K</text>
<text x="77" y="225.6">P</text>
<text x="80.3" y="225.1">2</text>
<text x="118.3" y="227.5" transform="rotate(-90 118.3 227.5)">1</text>
<text x="148.4" y="225.6">8</text>
<text x="149.9" y="226.8">V+</text>
<text x="165.1" y="225.6">U202</text>
<text x="653.7" y="222.9">0.1UF/50V</text>
<text x="97.6" y="230.1">1</text>
<text x="103.7" y="228.8">R206</text>
<text x="114.3" y="230.1">2</text>
<text x="139.7" y="230.6">3 +IN</text>
<text x="163.6" y="233.2">1</text>
<text x="168.6" y="228.1">OPA2134UA</text>
<text x="103.7" y="235.1">604R</text>
<text x="139.7" y="238.3">2 -IN</text>
<text x="151.1" y="234.4">OUT</text>
<text x="147.3" y="242.9">4</text>
<text x="149.9" y="240.8">V-</text>
<text x="605.6" y="243.3">8</text>
<text x="607.1" y="244.6">V+</text>
<text x="619.8" y="243.3">U207</text>
<text x="623.3" y="245.9">OPA2134UA</text>
<text x="508" y="249.8">ANA_SELD_RT-</text>
<text x="563.5" y="246.6">R233</text>
<text x="596.9" y="248.4">3 +IN</text>
<text x="620.8" y="251">1</text>
<text x="562.7" y="252.9">100R0</text>
<text x="596.9" y="256">2 -IN</text>
<text x="608.3" y="252.2">OUT</text>
<text x="731.5" y="252.3">ANA_BYPASS_BUF_IN_RT-</text>
<text x="481.8" y="258.2">K202</text>
<text x="604.5" y="260.7">4</text>
<text x="607.1" y="258.6">V-</text>
<text x="464.8" y="268.3">5</text>
<text x="476.9" y="267">NO1</text>
<text x="576.8" y="269.7" transform="rotate(-90 576.8 269.7)">R234</text>
<text x="583.1" y="268.9" transform="rotate(-90 583.1 268.9)">10K</text>
<text x="486.2" y="273.4">6</text>
<text x="687.3" y="275.8" transform="rotate(-90 687.3 275.8)">1M</text>
<text x="464.8" y="278.5">7</text>
<text x="476.9" y="277.2">NC1</text>
<text x="680.9" y="277.3" transform="rotate(-90 680.9 277.3)">R235</text>
<text x="464.8" y="283.6">4</text>
<text x="475.8" y="282.3">NO</text>
<text x="643.6" y="286.5">OPA2134UA</text>
<text x="644.3" y="284">U207</text>
<text x="464.8" y="293.7">2</text>
<text x="475.8" y="292.4">NC</text>
<text x="486.2" y="288.6">3</text>
<text x="666.1" y="291.6">+IN 5</text>
<text x="464.8" y="298.8">1</text>
<text x="468.4" y="298.8">+</text>
<text x="486.2" y="298.8">8</text>
<text x="647.7" y="294.1">7</text>
<text x="657.2" y="295.4">OUT</text>
<text x="666.1" y="296.7">-IN 6</text>
<text x="472" y="311.3">2</text>
<text x="474.6" y="307">C208</text>
<text x="482.1" y="311.3">1</text>
<text x="660" y="307">C217</text>
<text x="688" y="307.8" transform="rotate(-90 688 307.8)">C219</text>
<text x="700.5" y="310" transform="rotate(-90 700.5 310)">1UF/16V</text>
<text x="703.3" y="307.8" transform="rotate(-90 703.3 307.8)">C220</text>
<text x="715.7" y="311.5" transform="rotate(-90 715.7 311.5)">0.1UF/50V</text>
<text x="721.5" y="307.8" transform="rotate(-90 721.5 307.8)">R236</text>
<text x="727.9" y="306.3" transform="rotate(-90 727.9 306.3)">1M</text>
<text x="342.5" y="317.2">C205</text>
<text x="500.4" y="313.3">BAL_SEL_RELAY_DRV</text>
<text x="339.4" y="321.5">1</text>
<text x="349.5" y="321.5">2</text>
<text x="470.9" y="319.5">0.1UF/50V</text>
<text x="657.8" y="319.5">1UF/16V</text>
<text x="660" y="322.3">C218</text>
<text x="339.5" y="329.6">22PF/50V</text>
<text x="342.5" y="335.5">R217</text>
<text x="656.3" y="334.7">0.1UF/50V</text>
<text x="152.4" y="336.9">K203</text>
<text x="336.3" y="336.7">1</text>
<text x="344" y="341.8">1K</text>
<text x="353.1" y="336.7">2</text>
<text x="605.6" y="339.9">8</text>
<text x="607.1" y="341.1">V+</text>
<text x="619.8" y="339.9">U208</text>
<text x="158.7" y="345.8">NO1</text>
<text x="173.8" y="347.1">5</text>
<text x="508" y="346.3">ANA_SELD_RT+</text>
<text x="563.5" y="343.1">R237</text>
<text x="596.9" y="344.9">3 +IN</text>
<text x="620.8" y="347.5">1</text>
<text x="623.3" y="342.4">OPA2134UA</text>
<text x="120.4" y="349.4">1</text>
<text x="126.6" y="348.2">R210</text>
<text x="137.2" y="349.4">2</text>
<text x="152.4" y="352.1">6</text>
<text x="293.2" y="352">1</text>
<text x="299.3" y="350.7">R215</text>
<text x="309.9" y="352">2</text>
<text x="378" y="353.2">R218</text>
<text x="562.7" y="349.4">100R0</text>
<text x="596.9" y="352.6">2 -IN</text>
<text x="608.3" y="348.7">OUT</text>
<text x="729" y="348.9">ANA_BYPASS_BUF_IN_RT+</text>
<text x="126.6" y="354.5">604R</text>
<text x="158.7" y="355.9">NC1</text>
<text x="173.8" y="357.2">7</text>
<text x="300.8" y="357.1">1K</text>
<text x="332.7" y="359.8">5 +IN</text>
<text x="332.7" y="354.7">6 -IN</text>
<text x="344.2" y="355.9">OUT</text>
<text x="356.7" y="357.2">7</text>
<text x="378" y="359.6">49R9</text>
<text x="604.5" y="357.2">4</text>
<text x="607.1" y="355.1">V-</text>
<text x="123" y="364.7">1</text>
<text x="129.1" y="363.4">R209</text>
<text x="139.7" y="364.7">2</text>
<text x="161.3" y="361">NO</text>
<text x="173.8" y="362.3">4</text>
<text x="324" y="363.2" transform="rotate(-90 324 363.2)">2</text>
<text x="355.6" y="362.3">U203</text>
<text x="359.1" y="364.8">OPA2134UA</text>
<text x="576.8" y="363.6" transform="rotate(-90 576.8 363.6)">R238</text>
<text x="583.1" y="362.9" transform="rotate(-90 583.1 362.9)">10K</text>
<text x="78.7" y="370.3">J201</text>
<text x="129.1" y="369.8">604R</text>
<text x="152.4" y="367.4">3</text>
<text x="161.3" y="371.2">NC</text>
<text x="680.9" y="368.7" transform="rotate(-90 680.9 368.7)">R239</text>
<text x="687.3" y="367.2" transform="rotate(-90 687.3 367.2)">1M</text>
<text x="68.6" y="375.4">6</text>
<text x="72.2" y="375.4">B1</text>
<text x="90" y="375.4">B2</text>
<text x="95" y="375.4">3</text>
<text x="152.4" y="377.5">8</text>
<text x="170.2" y="377.5">+</text>
<text x="173.8" y="377.5">1</text>
<text x="173.8" y="372.5">2</text>
<text x="322.8" y="373.8" transform="rotate(-90 322.8 373.8)">R216</text>
<text x="329.1" y="373.8" transform="rotate(-90 329.1 373.8)">499R</text>
<text x="68.6" y="383">5</text>
<text x="72.2" y="383">F1</text>
<text x="90" y="383">F2</text>
<text x="95" y="383">2</text>
<text x="324" y="379.9" transform="rotate(-90 324 379.9)">1</text>
<text x="636" y="383">OPA2134UA</text>
<text x="636.7" y="380.5">U208</text>
<text x="76.2" y="387.7">4</text>
<text x="80" y="387.7">7</text>
<text x="83.8" y="387.7">1</text>
<text x="162.1" y="385.8">C203</text>
<text x="647.7" y="388.1">7</text>
<text x="657.2" y="389.4">OUT</text>
<text x="666.1" y="385.6">+IN 5</text>
<text x="68.6" y="390.7">GND1</text>
<text x="81.1" y="391.9">CH</text>
<text x="88.5" y="390.7">GND2</text>
<text x="109.2" y="392">SE1_SEL_RELAY_DRV</text>
<text x="159" y="390.1">1</text>
<text x="169.2" y="390.1">2</text>
<text x="265.2" y="393.2">8</text>
<text x="266.7" y="394.5">V+</text>
<text x="666.1" y="390.7">-IN 6</text>
<text x="70.7" y="401">C201</text>
<text x="158.4" y="398.2">0.1UF/50V</text>
<text x="256.5" y="398.3">3 +IN</text>
<text x="280.5" y="400.8">1</text>
<text x="357.7" y="399">R219</text>
<text x="657.4" y="401">C221</text>
<text x="688" y="401.7" transform="rotate(-90 688 401.7)">C223</text>
<text x="703.3" y="401.7" transform="rotate(-90 703.3 401.7)">C224</text>
<text x="721.5" y="401.7" transform="rotate(-90 721.5 401.7)">R240</text>
<text x="727.9" y="400.3" transform="rotate(-90 727.9 400.3)">1M</text>
<text x="67.6" y="405.3">1</text>
<text x="77.7" y="405.3">2</text>
<text x="235.1" y="403.9" transform="rotate(-90 235.1 403.9)">1</text>
<text x="256.5" y="405.9">2 -IN</text>
<text x="268" y="402.1">OUT</text>
<text x="357.7" y="405.3">49R9</text>
<text x="700.5" y="404" transform="rotate(-90 700.5 404)">1UF/16V</text>
<text x="715.7" y="405.4" transform="rotate(-90 715.7 405.4)">0.1UF/50V</text>
<text x="67.7" y="413.4">47PF/50V</text>
<text x="264.2" y="410.6">4</text>
<text x="266.7" y="408.4">V-</text>
<text x="292.1" y="408.4">U203</text>
<text x="295.6" y="411">OPA2134UA</text>
<text x="357.7" y="411.2">C206</text>
<text x="655.2" y="413.4">1UF/16V</text>
<text x="70.7" y="416.2">C202</text>
<text x="233.9" y="414.4" transform="rotate(-90 233.9 414.4)">R213</text>
<text x="240.2" y="414.4" transform="rotate(-90 240.2 414.4)">100K</text>
<text x="354.6" y="415.5">1</text>
<text x="364.7" y="415.5">2</text>
<text x="657.4" y="416.2">C222</text>
<text x="67.6" y="420.6">1</text>
<text x="77.7" y="420.6">2</text>
<text x="152.4" y="425.8">K204</text>
<text x="235.1" y="420.6" transform="rotate(-90 235.1 420.6)">2</text>
<text x="354.8" y="423.6">22PF/50V</text>
<text x="67.7" y="428.7">47PF/50V</text>
<text x="235.1" y="429.3" transform="rotate(-90 235.1 429.3)">2</text>
<text x="351.6" y="430.7">1</text>
<text x="357.7" y="429.4">R222</text>
<text x="368.3" y="430.7">2</text>
<text x="653.7" y="428.7">0.1UF/50V</text>
<text x="131.7" y="437.1">R212</text>
<text x="158.7" y="434.7">NO1</text>
<text x="173.8" y="436">5</text>
<text x="359.2" y="435.8">1K</text>
<text x="125.5" y="438.3">1</text>
<text x="131.7" y="443.4">604R</text>
<text x="142.2" y="438.3">2</text>
<text x="152.4" y="441">6</text>
<text x="233.9" y="439.8" transform="rotate(-90 233.9 439.8)">R214</text>
<text x="240.2" y="439.8" transform="rotate(-90 240.2 439.8)">100K</text>
<text x="305.9" y="440.9">1</text>
<text x="312" y="439.6">R220</text>
<text x="322.6" y="440.9">2</text>
<text x="348" y="443.6">6 -IN</text>
<text x="393.3" y="442.1">R223</text>
<text x="158.7" y="444.8">NC1</text>
<text x="161.3" y="449.9">NO</text>
<text x="173.8" y="446.1">7</text>
<text x="235.1" y="446" transform="rotate(-90 235.1 446)">1</text>
<text x="313.5" y="446">1K</text>
<text x="348" y="448.7">5 +IN</text>
<text x="359.4" y="444.8">OUT</text>
<text x="371.9" y="446.1">7</text>
<text x="393.3" y="448.5">49R9</text>
<text x="125.5" y="453.6">1</text>
<text x="131.7" y="452.3">R211</text>
<text x="142.2" y="453.6">2</text>
<text x="173.8" y="451.2">4</text>
<text x="336.7" y="452.1" transform="rotate(-90 336.7 452.1)">2</text>
<text x="381" y="453.7">U204</text>
<text x="131.7" y="458.7">604R</text>
<text x="152.4" y="456.3">3</text>
<text x="161.3" y="460.1">NC</text>
<text x="173.8" y="461.4">2</text>
<text x="265.2" y="459.2">8</text>
<text x="266.7" y="460.5">V+</text>
<text x="384.5" y="456.3">OPA2134UA</text>
<text x="494.2" y="460.2" transform="rotate(-90 494.2 460.2)">1</text>
<text x="152.4" y="466.4">8</text>
<text x="170.2" y="466.4">+</text>
<text x="173.8" y="466.4">1</text>
<text x="256.5" y="464.3">3 +IN</text>
<text x="280.5" y="466.9">1</text>
<text x="335.5" y="462.7" transform="rotate(-90 335.5 462.7)">R221</text>
<text x="341.8" y="462.7" transform="rotate(-90 341.8 462.7)">499R</text>
<text x="489.9" y="467.8" transform="rotate(-90 489.9 467.8)">C225</text>
<text x="256.5" y="471.9">2 -IN</text>
<text x="268" y="468.1">OUT</text>
<text x="336.7" y="468.8" transform="rotate(-90 336.7 468.8)">1</text>
<text x="494.2" y="470.4" transform="rotate(-90 494.2 470.4)">2</text>
<text x="502.3" y="470.7" transform="rotate(-90 502.3 470.7)">10UF/16V</text>
<text x="159" y="479">1</text>
<text x="162.1" y="474.7">C204</text>
<text x="169.2" y="479">2</text>
<text x="264.2" y="476.6">4</text>
<text x="266.7" y="474.5">V-</text>
<text x="109.2" y="480.9">SE2_SEL_RELAY_DRV</text>
<text x="292.1" y="482.1">U204</text>
<text x="295.6" y="484.6">OPA2134UA</text>
<text x="494.2" y="485.6" transform="rotate(-90 494.2 485.6)">1</text>
<text x="505.1" y="480.5" transform="rotate(-90 505.1 480.5)">C227</text>
<text x="517.6" y="484.2" transform="rotate(-90 517.6 484.2)">0.1UF/50V</text>
<text x="520.4" y="480.5" transform="rotate(-90 520.4 480.5)">C228</text>
<text x="532.8" y="484.2" transform="rotate(-90 532.8 484.2)">0.1UF/50V</text>
<text x="535.6" y="480.5" transform="rotate(-90 535.6 480.5)">C229</text>
<text x="548.1" y="484.2" transform="rotate(-90 548.1 484.2)">0.1UF/50V</text>
<text x="550.9" y="480.5" transform="rotate(-90 550.9 480.5)">C230</text>
<text x="563.3" y="484.2" transform="rotate(-90 563.3 484.2)">0.1UF/50V</text>
<text x="566.1" y="480.5" transform="rotate(-90 566.1 480.5)">C231</text>
<text x="578.5" y="484.2" transform="rotate(-90 578.5 484.2)">0.1UF/50V</text>
<text x="581.3" y="480.5" transform="rotate(-90 581.3 480.5)">C232</text>
<text x="593.8" y="484.2" transform="rotate(-90 593.8 484.2)">0.1UF/50V</text>
<text x="596.6" y="480.5" transform="rotate(-90 596.6 480.5)">C233</text>
<text x="609" y="484.2" transform="rotate(-90 609 484.2)">0.1UF/50V</text>
<text x="611.8" y="480.5" transform="rotate(-90 611.8 480.5)">C234</text>
<text x="624.3" y="484.2" transform="rotate(-90 624.3 484.2)">0.1UF/50V</text>
<text x="158.4" y="487.1">0.1UF/50V</text>
<text x="362.8" y="492.9">R224</text>
<text x="489.9" y="493.2" transform="rotate(-90 489.9 493.2)">C226</text>
<text x="494.2" y="495.8" transform="rotate(-90 494.2 495.8)">2</text>
<text x="502.3" y="496.1" transform="rotate(-90 502.3 496.1)">10UF/16V</text>
<text x="362.8" y="499.3">49R9</text>
</g>
</svg>
